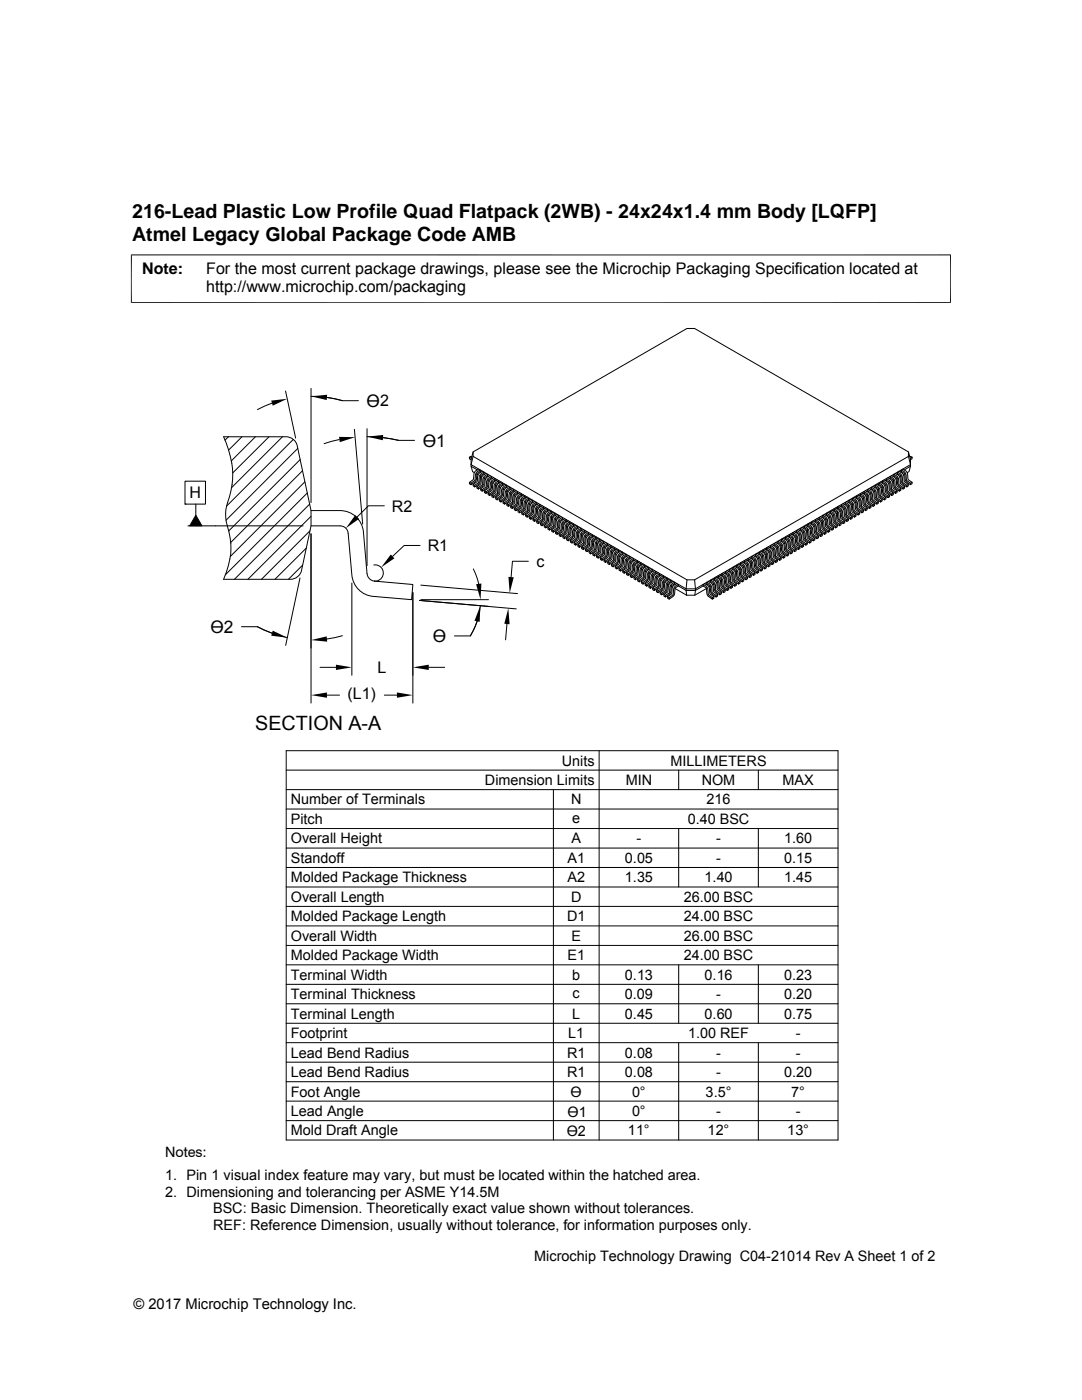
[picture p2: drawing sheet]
<svg xmlns="http://www.w3.org/2000/svg" width="216mm" height="279mm" viewBox="0 0 216 279" stroke-linecap="round" stroke-linejoin="round" font-family="sans-serif">
<g fill="none" stroke="#000" stroke-width=".2">
<path d="M26.1 50.9h163.7M26.2 50.8v9.7M189.7 50.8v9.7M26.1 60.4h163.7M57 78l2 9.4M62.1 77.5v22.8M62.1 79.1l2.5 .1 3.7 .8M65.2 79.3l3.1 .7h3.2M36.9 96h4.1v4.6h-4.1zM44.6 87.2h12.5a2.29 2.29 0 0 1 2.2 1.8l2.8 12.9v3l-1.9 8.9a2.29 2.29 0 0 1-2.3 1.8h-13.3a14.5 14.5 0 0 0 .5-11.4 8.5 8.5 0 0 1 .7-5.1 16.2 16.2 0 0 0-1.2-11.9zM45.6 87.2l-.7 .6M48.3 87.2l-2.7 2.6"/>
<path d="M51 87.2l-4.8 4.8M53.7 87.2l-7.3 7.2M54.3 80.5l-2.9 1.2M56.4 87.2l-10.2 10.1M58.5 87.7l-13.3 13.3M59.4 89.5l-14.3 14.3M59.9 91.7l-14.3 14.3M60.4 93.9l-14.4 14.4M60.8 96.2l-14.8 14.8M61.3 98.4l-16.3 16.3M67.7 87.7l-3 .8M70.7 85.7l1.7 18.9"/>
<path d="M73.2 87.1a27.9 27.9 0 0 1 6.3 .8M73.2 85.6v27.3M76.4 87.3l3.1 .6h3.2M93.7 96.3l.3 .1M94 93l.3 1.1 .3 .2M94 91.4l-.3-.2v.4l.3 .1M94.1 91.2l-.1-.1-.3 .1M94.4 90.2l42.7-24.6h1.5l42.7 24.6v.9l-42.7 24.6h-1.5l-42.7-24.6zM94.4 90.2l-.4 1.5v1l42.9 24.8h1.9l42.9-24.8v-1l-.4-1.5M94.4 91.1l-.4 1.9 1.2 .8M94.4 96.7l.3 .2M95 94.4l.8-.6v.3l-.7 .6a1.72 1.72 0 0 1-1.1 2v-.3l.8-.7z"/>
<path d="M95.1 97.1l.3 .2M95.1 94.6l.3 .2M95.5 93.6a1.21 1.21 0 0 0-.9 1l-.2 1.1-.7 .6v.3l.3 .1M95.8 94.1l.2 .1M95.9 97.6l.3 .1M95.9 95l.2 .2M95.9 94.7l.7-.5v.4l-.6 .2-.1 .3a1.75 1.75 0 0 1-1.2 2.1v-.3l.8-.7a1.73 1.73 0 0 1 .4-1.5zM96.3 94a1.6 1.6 0 0 0-1.1 2l-.8 .7v.3l.3 .2M96.6 94.6h.1M96.6 95.1l.7-.4v.3l-.7 .5a1.75 1.75 0 0 1-1.1 2.1l-.1-.3 .9-.7a1.73 1.73 0 0 1 .3-1.5zM96.6 98l.3 .2M96.6 95.5l.3 .1"/>
<path d="M97 94.5a1.29 1.29 0 0 0-.9 1l-.2 1-.8 .6 .1 .3 .3 .2M97.2 95.7l.9-.6v.3l-.7 .5a1.72 1.72 0 0 1-1.2 2.1v-.3l.8-.7zM97.3 95l.2 .1M97.4 98.4l.3 .2M97.4 95.9l.2 .2M97.8 94.9a1.28 1.28 0 0 0-1 1l-.1 1-.8 .7v.3l.3 .1M98.1 95.4l.1 .1M98.1 95.9l.7-.4v.3l-.6 .4-.1 .2a1.75 1.75 0 0 1-1.1 2.1l-.1-.3 .9-.7a1.95 1.95 0 0 1 .3-1.6zM98.1 98.8l.3 .2M98.1 96.3l.3 .2M98.5 95.3a1.26 1.26 0 0 0-.9 1.1l-.2 1-.8 .6 .1 .3 .3 .2M98.8 95.8l.2 .1"/>
<path d="M98.9 96.8l.2 .1M98.9 96.4l.6-.5v.4l-.6 .5a1.75 1.75 0 0 1-1.2 2.1v-.3l.8-.7a1.73 1.73 0 0 1 .4-1.5zM98.9 99.3l.3 .1M99.3 95.8a1.29 1.29 0 0 0-1 1l-.1 1-.8 .6v.3l.3 .2M99.5 96.3l.2 .1M99.6 96.8l.7-.4v.3l-.7 .5a1.73 1.73 0 0 1-1.1 2.1l-.1-.3 .8-.5 .1-.2a1.63 1.63 0 0 1 .3-1.5zM99.6 99.7l.3 .2M99.6 97.2l.3 .1M100 96.2a1.29 1.29 0 0 0-1 1l-.1 1.1-.8 .5 .1 .3 .3 .2M100.3 96.7l.2 .1M100.4 97.2l.7-.4v.3l-.6 .4-.1 .2a1.75 1.75 0 0 1-1.2 2.1v-.4l.8-.7a1.95 1.95 0 0 1 .4-1.5zM100.4 97.6l.2 .2"/>
<path d="M100.8 96.6a1.56 1.56 0 0 0-1.1 2l-.8 .7v.3l.3 .2M101.1 97.1l.1 .1M101.1 97.7l.7-.5v.4l-.7 .5a1.72 1.72 0 0 1-1.2 2.1v-.3l.9-.7a1.95 1.95 0 0 1 .3-1.5zM101.1 98.1l.3 .1M101.5 97.1a1.21 1.21 0 0 0-1 1l-.1 1-.8 .6 .1 .3 .2 .2M101.8 97.6l.2 .1M101.9 98.5l.2 .1M102 98l.5-.3v.3l-.6 .5a1.72 1.72 0 0 1-1.2 2.1v-.3l.8-.7a1.99 1.99 0 0 1 .5-1.6zM102.2 97.5a1.55 1.55 0 0 0-1 1.9l-.8 .7v.3l.3 .2M102.5 98l.2 .1M102.6 98.5l.7-.4v.3l-.6 .3-.1 .3a1.76 1.76 0 0 1-1.1 2l-.1-.3 .9-.7a1.73 1.73 0 0 1 .3-1.5zM102.6 98.9l.2 .2"/>
<path d="M103 97.9l-.7 .5a1.73 1.73 0 0 0-.3 1.5l-.9 .7v.3l.4 .1M103.3 98.4l.1 .1M103.3 99l.7-.5v.3l-.6 .6a1.72 1.72 0 0 1-1.2 2.1v-.3l.8-.7a1.95 1.95 0 0 1 .3-1.5zM103.4 99.4l.2 .1M103.7 98.4a1.28 1.28 0 0 0-.9 1l-.1 1-.8 .6v.3l.3 .2M104 98.8l.2 .2M104.1 99.8l.3 .1M104.2 99.3l.6-.3v.3l-.7 .5a1.76 1.76 0 0 1-1.2 2.1v-.3l.8-.7a2.01 2.01 0 0 1 .5-1.6zM104.5 98.8a1.28 1.28 0 0 0-1 1.5l-.2 .6-.7 .5v.3l.3 .2M104.8 99.3l.1 .1M104.8 99.8l.7-.4v.3l-.5 .3-.2 .3a1.75 1.75 0 0 1-1.1 2v-.3l.8-.7a1.73 1.73 0 0 1 .3-1.5zM105.2 99.2l-.7 .5a1.73 1.73 0 0 0-.3 1.5l-.8 .7v.3l.3 .1"/>
<path d="M105.5 99.7l.2 .1M106 99.7a1.29 1.29 0 0 0-1 .9l-.1 1.1-.8 .6v.3l.3 .2M169.4 99.8a1.54 1.54 0 0 1 1 1.9l.9 .8-.1 .3a1.72 1.72 0 0 1-1.1-2.1l-.7-.6zM169.7 99.7a1.29 1.29 0 0 1 .9 .9l.2 1.1 .8 .6-.1 .3-.3 .2M170.1 99.4a1.21 1.21 0 0 1 1 1l.1 1 .8 .6v.3a1.75 1.75 0 0 1-1.2-2l-.1-.2-.6-.4zM170.1 99.7l-.1 .1M170.4 99.2a1.33 1.33 0 0 1 1 1l.1 1.1 .8 .6v.3l-.3 .1M170.9 99a1.56 1.56 0 0 1 1 1.9l.8 .7v.3a1.94 1.94 0 0 1-1.2-2.2l-.6-.4zM170.9 99.3l-.2 .1M171.2 98.8a1.52 1.52 0 0 1 1 1.9l.9 .7-.1 .3-.3 .2M171.6 99.8l-.3 .1M171.6 98.5a1.29 1.29 0 0 1 1 1l.1 1.1 .8 .6v.3a1.72 1.72 0 0 1-1.2-2.1l-.7-.6z"/>
<path d="M171.6 98.8l-.1 .2M171.9 98.4a1.29 1.29 0 0 1 1 1l.1 1 .8 .6v.3l-.3 .2M172.3 99.4l-.2 .1M172.4 98.1a1.29 1.29 0 0 1 .9 1l.1 1.1 .8 .5v.3a1.75 1.75 0 0 1-1.1-2l-.1-.2-.6-.4zM172.4 98.4l-.2 .1M172.7 97.9l.7 .5a1.73 1.73 0 0 1 .3 1.5l.8 .7v.3l-.3 .1M173.1 98.9l-.3 .2M173.1 97.7a1.55 1.55 0 0 1 1.1 1.9l.8 .7v.3a1.72 1.72 0 0 1-1.2-2.1l-.7-.5zM173.1 98l-.1 .1M173.4 97.5a1.53 1.53 0 0 1 1 1.9l.9 .7v.3l-.3 .2M173.8 98.5l-.3 .1M173.9 97.2a1.28 1.28 0 0 1 .9 1l.1 1 .8 .7v.3a1.73 1.73 0 0 1-1.1-2.1l-.7-.5z"/>
<path d="M173.9 97.6l-.2 .1M174.2 97.1a1.28 1.28 0 0 1 .9 1l.1 1 .8 .6v.3l-.3 .2M174.5 98.1l-.2 .1M174.6 96.8l.7 .4a1.73 1.73 0 0 1 .3 1.5l.9 .7v.4l-.9-.6a1.63 1.63 0 0 1-.3-1.5l-.1-.3-.6-.3zM174.6 97.1l-.1 .1M174.9 96.6a1.58 1.58 0 0 1 1 2l.9 .7v.3l-.3 .2M175.3 97.6l-.3 .2M175.4 96.4a1.55 1.55 0 0 1 1 1.9l.8 .7v.3a1.72 1.72 0 0 1-1.2-2.1l-.6-.5zM175.4 96.7l-.2 .1M175.7 96.2a1.32 1.32 0 0 1 .9 1.5l.2 .7 .7 .4v.3l-.3 .2M176 97.2l-.2 .1M176 99.7l-.3 .2"/>
<path d="M176.1 95.9a1.21 1.21 0 0 1 1 1v1l.9 .7-.1 .3a1.66 1.66 0 0 1-1.1-2l-.1-.3-.6-.3zM176.1 96.3l-.2 .1M176.4 95.8a1.28 1.28 0 0 1 1 1l.1 1 .8 .6-.1 .3-.3 .2M176.8 96.8l-.3 .1M176.8 99.3l-.3 .1M176.8 95.5a1.33 1.33 0 0 1 1 1l.1 1 .8 .7v.3a1.76 1.76 0 0 1-1.2-2.1l-.1-.3-.6-.3zM176.8 95.8l-.1 .1M177.1 95.3a1.55 1.55 0 0 1 1.1 2l.8 .7v.3l-.3 .2M177.5 96.3l-.2 .2M177.5 98.8l-.3 .2M177.6 95.1a1.29 1.29 0 0 1 1 1l.1 1 .8 .6v.3a1.72 1.72 0 0 1-1.2-2.1l-.7-.5zM177.6 95.4l-.2 .1"/>
<path d="M177.9 94.9a1.29 1.29 0 0 1 1 1l.1 1.1 .8 .6-.1 .3-.2 .1M178.3 95.9l-.3 .2M178.3 98.4l-.3 .2M178.3 94.7a1.29 1.29 0 0 1 1 1l.1 1 .8 .6v.3a1.75 1.75 0 0 1-1.2-2.1l-.7-.5zM178.3 95l-.1 .1M178.6 94.5a1.21 1.21 0 0 1 1 1l.1 1 .8 .6v.3l-.3 .2M179 95.5l-.2 .1M179 98l-.3 .2M179.1 94.2a1.26 1.26 0 0 1 .9 1l.1 1 .9 .7-.1 .3a1.78 1.78 0 0 1-1.1-2.2l-.7-.4zM179.1 94.6h-.2M179.4 94a1.56 1.56 0 0 1 1 2l.8 .7v.3l-.3 .2M179.8 95l-.3 .2"/>
<path d="M179.8 97.6l-.3 .1M179.8 93.8a1.54 1.54 0 0 1 1.1 1.9l.8 .7v.3a1.73 1.73 0 0 1-1.2-2l-.7-.6zM179.8 94.1l-.1 .1M180.1 93.6a1.28 1.28 0 0 1 1 1l.1 1.1 .8 .6v.3l-.3 .1M180.5 94.6l-.2 .2M180.5 97.1l-.3 .2M181.2 96.7l-.2 .2M181.3 91.1l.4 1.9-1.3 .8M181.5 91.2l.2-.1 .3 .1M181.6 91.4l.4-.2v.4l-.3 .1M181.7 93l-.3 1.1-.4 .2M182 96.3l-.3 .1"/>
<path d="M36.9 100.6h.1M39.1 102.8l1.2 2.1h-2.5zM39.1 100.6v2.2M59.9 115.4l-2.9 13.4M60.4 112.8l-2.8 2.8M60.5 104.9h-23M61.1 109.4l-6.2 6.2M61.8 100.6l-15 15M61.8 105.9l-9.6 9.7M62.1 106.5v33.8M62.1 104.9h5.8l.6 .2a1.55 1.55 0 0 1 1 1.3l.7 8.4a4.7 4.7 0 0 0 4.3 4.2l7.6 .7 .3-3.1-7.7-.6M62.1 101.9h5.8a4.7 4.7 0 0 1 4.6 4.3l.7 8.3a1.65 1.65 0 0 0 1.5 1.5"/>
<path d="M62.1 103l-12.6 12.6M70.2 116.4v18.4M74.6 112.8a1.62 1.62 0 0 1 1.9 1.5 1.62 1.62 0 0 1-1.8 1.7M76.7 100.9h-3.2l-2.3 2.3M82.4 118.2v22.1M83.7 119.8l19.3 1.7M83.8 108.9h-3.2l-2.3 2.1M84 119.7h13.5M84 116.8l19.3 1.7M94.4 113.5l1.1 3M100.4 100.1l.3 .2M101.1 100.6l.3 .1"/>
<path d="M101.9 101l.3 .2M102.6 101.4l.3 .2M103.4 101.9l.3 .1M104.1 102.3l.3 .2M104.8 100.2l.3 .2M104.9 102.7l.3 .2M105.4 112h-3.1l-.3 3.2M105.6 100.2l.7-.4v.3l-.7 .6a1.73 1.73 0 0 1-1.2 2.1v-.3l.8-.5v-.3a1.73 1.73 0 0 1 .4-1.5zM105.6 103.1l.3 .2M105.6 100.6l.2 .2M106.3 100.1l.1 .1M106.3 103.6l.3 .2"/>
<path d="M106.3 101.1l.3 .1M106.5 100.6l.5-.4v.4l-.6 .3-.1 .2a1.75 1.75 0 0 1-1.1 2.1v-.3l.8-.7a1.88 1.88 0 0 1 .5-1.6zM106.7 100.1a1.56 1.56 0 0 0-1 1.9l-.8 .7v.3l.3 .2M107 100.6l.2 .1M107.1 101.1l.7-.4v.3l-.6 .3-.1 .3a1.75 1.75 0 0 1-1.2 2v-.3l.8-.7a1.86 1.86 0 0 1 .4-1.5zM107.1 104l.3 .2M107.1 101.5l.2 .1M107.5 100.5a1.21 1.21 0 0 0-1 1l-.1 1.1-.8 .5v.4l.3 .1M107.8 101l.1 .1M107.8 101.9l.3 .2M107.8 104.4l.3 .2M108 101.4l.5-.3v.3l-.7 .6a1.72 1.72 0 0 1-1.1 2.1l-.1-.3 .9-.8a1.9 1.9 0 0 1 .5-1.6z"/>
<path d="M108.2 100.9a1.29 1.29 0 0 0-.9 1l-.2 1.1-.8 .6 .1 .3 .3 .2M108.5 101.4l.2 .1M108.6 102l.7-.5v.4l-.6 .3-.1 .2a1.76 1.76 0 0 1-1.2 2.1v-.3l.8-.7a1.73 1.73 0 0 1 .4-1.5zM108.6 104.9l.3 .2M108.6 102.4l.2 .1M108.9 101.4a1.52 1.52 0 0 0-1 1.8l-.1 .3-.7 .5v.3l.3 .2M109.3 101.9l.1 .1M109.3 102.4l.7-.4v.3l-.6 .4-.1 .2a1.8 1.8 0 0 1-1.1 2l-.1-.3 .9-.7a1.95 1.95 0 0 1 .3-1.5zM109.3 105.3l.3 .2M109.3 102.8l.3 .1M109.7 101.8a1.28 1.28 0 0 0-1 1l-.1 1.1-.8 .5 .1 .4 .3 .1M110 102.3l.2 .1"/>
<path d="M110 102.8l.7-.4v.3l-.6 .6a1.72 1.72 0 0 1-1.2 2v-.2l.8-.8a1.86 1.86 0 0 1 .3-1.5zM110.1 105.7l.3 .2M110.1 103.2l.2 .2M110.4 102.2a1.29 1.29 0 0 0-.9 1.5l-.2 .7-.7 .5v.3l.3 .1M110.7 102.7l.2 .1M110.8 103.7l.3 .1M110.8 103.3l.7-.5v.4l-.5 .3-.2 .2a1.75 1.75 0 0 1-1.2 2.1v-.3l.9-.7a1.73 1.73 0 0 1 .3-1.5zM110.8 106.2l.3 .1M111.2 102.7a1.59 1.59 0 0 0-1 1.9l-.9 .7v.3l.3 .2M111.5 103.2l.2 .1M111.5 103.7l.7-.4v.3l-.7 .5a1.73 1.73 0 0 1-1.1 2.1v-.3l.8-.7a1.73 1.73 0 0 1 .3-1.5zM111.6 106.6l.3 .2"/>
<path d="M111.6 104.1l.2 .1M111.9 103.1a1.29 1.29 0 0 0-.9 1l-.1 1.1-.8 .5v.3l.3 .2M112.2 103.6l.2 .1M112.3 107l.3 .2M112.3 104.5l.2 .2M112.5 104l.5-.3v.3l-.7 .6a1.72 1.72 0 0 1-1.2 2v-.3l.9-.7a1.82 1.82 0 0 1 .5-1.6zM112.7 103.5a1.53 1.53 0 0 0-1 1.9l-.9 .8 .1 .3 .2 .1M113 104l.2 .1M113 104.6l.7-.5v.4l-.6 .3-.1 .3a1.79 1.79 0 0 1-1.1 2v-.3l.8-.7a1.86 1.86 0 0 1 .3-1.5zM113.1 107.5l.2 .1M113.1 105l.2 .1M113.4 103.9a1.26 1.26 0 0 0-.9 1.1l-.1 1-.8 .6v.3l.3 .2"/>
<path d="M113.7 104.5h.2M113.8 105.4l.2 .1M113.8 105l.7-.4v.3l-.7 .5a1.72 1.72 0 0 1-1.2 2.1v-.3l.9-.7a1.73 1.73 0 0 1 .3-1.5zM113.8 107.9l.3 .2M114.2 104.4a1.29 1.29 0 0 0-1 1l-.1 1-.8 .6v.3l.3 .2M114.5 104.9l.1 .1M114.6 108.3l.3 .2M114.6 105.8l.2 .2M114.7 105.3l.5-.3v.3l-.7 .6a1.73 1.73 0 0 1-1.1 2l-.1-.3 .9-.7a1.91 1.91 0 0 1 .5-1.6zM114.9 104.8a1.29 1.29 0 0 0-.9 1l-.1 1.1-.8 .6v.3l.3 .1M115.2 105.3l.2 .1M115.3 105.9l.7-.5v.3l-.6 .4-.1 .3a1.78 1.78 0 0 1-1.2 2v-.3l.8-.7a1.95 1.95 0 0 1 .4-1.5z"/>
<path d="M115.3 108.8l.3 .1M115.3 106.3l.2 .1M115.7 105.2a1.33 1.33 0 0 0-1 1.1l-.1 1-.8 .6v.3l.3 .2M116 105.7l.1 .1M116 106.3l.7-.4v.3l-.7 .5a1.72 1.72 0 0 1-1.1 2.1v-.3l.8-.7a1.86 1.86 0 0 1 .3-1.5zM116 109.2l.3 .1M116 106.7l.3 .1M116.4 105.7a1.21 1.21 0 0 0-.9 1l-.2 1-.7 .6v.3l.3 .2M116.7 106.2l.2 .1M116.8 107.1l.2 .2M116.8 109.6l.3 .2M116.9 106.6l.6-.3v.3l-.7 .5a1.76 1.76 0 0 1-1.2 2.1v-.3l.8-.7a2 2 0 0 1 .5-1.6z"/>
<path d="M117.2 106.1a1.55 1.55 0 0 0-1.1 1.9l-.8 .8v.3l.3 .1M117.5 106.6l.1 .1M117.5 107.1l.7-.4v.3l-.5 .3-.2 .3a1.76 1.76 0 0 1-1.1 2.1l-.1-.4 .9-.7a1.73 1.73 0 0 1 .3-1.5zM117.5 110l.3 .2M117.5 107.5l.3 .2M117.9 106.6a1.29 1.29 0 0 0-1 .9l-.1 1.1-.8 .6 .1 .3 .3 .2M118.1 107.8l.9-.7v.4l-.7 .5a1.72 1.72 0 0 1-1.2 2.1v-.3l.8-.7zM118.2 107l.2 .1M118.3 110.5l.3 .1M118.3 108l.2 .1M118.7 107a1.28 1.28 0 0 0-1 1l-.1 1-.8 .6v.3l.3 .2M119 107.5l.1 .1"/>
<path d="M119 110.9l.3 .2M119 108.4l.3 .1M119.2 107.9l.5-.3v.3l-.6 .3-.1 .3a1.75 1.75 0 0 1-1.1 2l-.1-.3 .9-.7a1.99 1.99 0 0 1 .5-1.6zM119.4 107.4a1.55 1.55 0 0 0-1 1.9l-.9 .7 .1 .3 .3 .2M119.7 107.9l.2 .1M119.8 108.4l.6-.4v.3l-.5 .3-.1 .3a1.75 1.75 0 0 1-1.2 2.1v-.4l.8-.7a1.73 1.73 0 0 1 .4-1.5zM119.8 111.3l.3 .2M119.8 108.8l.2 .2M120.1 107.8a1.29 1.29 0 0 0-.9 1l-.1 1.1-.8 .6v.3l.3 .2M120.4 108.3l.2 .1M120.5 111.8l.3 .2M120.5 109.3l.3 .1"/>
<path d="M120.7 108.8l.5-.4v.4l-.7 .5a1.73 1.73 0 0 1-1.1 2.1l-.1-.3 .9-.8a1.84 1.84 0 0 1 .5-1.5zM120.9 108.3a1.29 1.29 0 0 0-1 1v1l-.9 .6v.3l.4 .2M121.2 108.8l.1 .1M121.2 109.3l.7-.4v.3l-.6 .3v.2a1.75 1.75 0 0 1-1.2 2.1v-.3l.8-.7a1.95 1.95 0 0 1 .3-1.5zM121.3 112.2l.3 .2M121.3 109.7l.2 .1M121.6 108.7a1.56 1.56 0 0 0-1 1.9l-.8 .7v.4l.3 .1M121.9 109.2l.2 .1M122 112.6l.3 .2M122 110.1l.3 .2M122 109.7l.7-.4v.3l-.7 .6a1.75 1.75 0 0 1-1.2 2v-.2l.9-.8a1.73 1.73 0 0 1 .3-1.5zM122.4 109.1a1.21 1.21 0 0 0-1 1l-.1 1.1-.8 .6v.3l.3 .1"/>
<path d="M122.7 109.6l.2 .1M122.8 113.1l.3 .1M122.8 110.6l.2 .1M122.9 110l.5-.3v.3l-.7 .6a1.72 1.72 0 0 1-1.1 2.1v-.3l.8-.7a1.9 1.9 0 0 1 .5-1.7zM123.1 109.6a1.55 1.55 0 0 0-1 1.9l-.8 .7v.3l.3 .2M123.4 110l.2 .2M123.5 110.6l.7-.4v.3l-.6 .3-.1 .2a1.76 1.76 0 0 1-1.2 2.1v-.3l.8-.7a1.73 1.73 0 0 1 .4-1.5zM123.5 113.5l.3 .2M123.5 111l.2 .1M123.9 110l-.7 .4a1.73 1.73 0 0 0-.3 1.5l-.9 .7v.3l.3 .2M124.2 110.5l.1 .1M124.2 111l.7-.4v.3l-.7 .6a1.72 1.72 0 0 1-1.1 2v-.3l.8-.7a1.95 1.95 0 0 1 .3-1.5z"/>
<path d="M124.2 113.9l.3 .2M124.2 111.4l.3 .1M124.6 110.4a1.28 1.28 0 0 0-.9 1l-.2 1.1-.7 .6v.3l.3 .1M124.9 110.9l.2 .1M125 114.3l.3 .2M125 111.8l.2 .2M125.1 111.3l.6-.3v.3l-.7 .6a1.72 1.72 0 0 1-1.2 2.1v-.3l.8-.7a1.94 1.94 0 0 1 .5-1.7zM125.4 110.8a1.28 1.28 0 0 0-1 1.5l-.2 .7-.7 .5v.3l.3 .2M125.7 111.3l.1 .1M125.7 111.9l.7-.4v.3l-.5 .3-.2 .2a1.75 1.75 0 0 1-1.1 2.1l-.1-.3 .9-.7a1.73 1.73 0 0 1 .3-1.5zM125.8 114.8l.2 .2M125.8 112.3l.2 .1"/>
<path d="M126.1 111.3l-.7 .4a1.73 1.73 0 0 0-.3 1.5l-.9 .7 .1 .3 .3 .2M126.4 111.8l.2 .1M126.5 112.3l.7-.4v.3l-.7 .6a1.73 1.73 0 0 1-1.2 2v-.3l.8-.7a1.95 1.95 0 0 1 .4-1.5zM126.5 115.2l.3 .2M126.5 112.7l.2 .2M126.9 111.7a1.29 1.29 0 0 0-1 1l-.1 1.1-.8 .5v.4l.3 .1M127.2 112.2l.1 .1M127.2 115.7l.3 .1M127.2 113.1l.3 .2M127.4 112.6l.5-.3v.3l-.7 .6a1.76 1.76 0 0 1-1.1 2.1l-.1-.3 .9-.8a1.9 1.9 0 0 1 .5-1.6zM127.6 112.1a1.53 1.53 0 0 0-1 2l-.8 .7v.3l.3 .2M127.9 112.6l.2 .1"/>
<path d="M128 116.1l.3 .1M128 113.6l.2 .1M128 113.2l.7-.4v.3l-.6 .3-.2 .3a1.79 1.79 0 0 1-1.1 2v-.3l.8-.7a1.73 1.73 0 0 1 .4-1.5zM128.4 112.6a1.26 1.26 0 0 0-1 1l-.1 1-.8 .6v.3l.3 .2M128.7 113.1l.1 .1M128.7 116.5l.3 .2M128.7 114l.3 .2M128.9 113.5l.5-.3v.3l-.7 .5a1.72 1.72 0 0 1-1.1 2.1l-.1-.3 .9-.7a1.95 1.95 0 0 1 .5-1.6zM129.1 113a1.29 1.29 0 0 0-1 1l-.1 1.1-.8 .6 .1 .3 .3 .1M129.4 113.5l.2 .1M129.5 116.9l.3 .2M129.5 114.4l.2 .2"/>
<path d="M129.6 113.9l.6-.3v.3l-.7 .6a1.77 1.77 0 0 1-1.2 2.1v-.4l.8-.7a2.01 2.01 0 0 1 .5-1.6zM129.8 113.4l-.6 .5a1.63 1.63 0 0 0-.4 1.5l-.1 .2-.7 .5v.3l.3 .2M130.2 113.9l.1 .1M130.2 114.5l.7-.5v.4l-.6 .3-.1 .3a1.78 1.78 0 0 1-1.1 2l-.1-.3 .9-.7a1.95 1.95 0 0 1 .3-1.5zM130.2 117.4l.3 .1M130.2 114.9l.3 .1M130.6 113.9a1.28 1.28 0 0 0-1 1l-.1 1-.8 .6 .1 .3 .3 .2M130.9 114.4l.2 .1M131 117.8l.3 .2M131 115.3l.2 .1M131.1 114.8l.5-.3v.3l-.6 .5a1.72 1.72 0 0 1-1.2 2.1v-.3l.8-.7a1.9 1.9 0 0 1 .5-1.6zM131.3 114.3a1.21 1.21 0 0 0-.9 1l-.1 1.1-.8 .5v.3l.3 .2"/>
<path d="M131.6 114.8l.2 .1M131.7 115.3l.7-.4v.3l-.6 .3-.1 .3a1.75 1.75 0 0 1-1.2 2.1v-.4l.9-.7a1.73 1.73 0 0 1 .3-1.5zM131.7 118.2l.3 .2M131.7 115.7l.3 .2M132.1 114.7a1.59 1.59 0 0 0-1 2l-.9 .7v.3l.3 .2M132.4 115.2l.1 .1M132.4 115.8l.7-.5v.4l-.7 .5a1.76 1.76 0 0 1-1.1 2.1v-.3l.8-.7a1.95 1.95 0 0 1 .3-1.5zM132.5 118.7l.3 .1M132.5 116.2l.2 .1M132.8 115.2a1.29 1.29 0 0 0-.9 1l-.1 1-.8 .6v.3l.3 .2M133 116.4l.9-.6v.3l-.7 .5a1.72 1.72 0 0 1-1.2 2.1v-.3l.9-.7zM133.1 115.7l.2 .1"/>
<path d="M133.2 119.1l.3 .2M133.2 116.6l.3 .1M133.6 115.6a1.28 1.28 0 0 0-1 1l-.1 1-.8 .6v.3l.3 .2M133.9 116.1l.1 .1M133.9 117l.3 .2M133.9 116.6l.7-.4v.3l-.6 .4-.1 .2a1.75 1.75 0 0 1-1.1 2v-.3l.8-.7a1.73 1.73 0 0 1 .3-1.5zM134.3 116a1.58 1.58 0 0 0-1 2l-.8 .7v.3l.3 .1M134.6 116.5l.2 .1M134.7 117.1l.7-.5v.3l-.7 .6a1.72 1.72 0 0 1-1.2 2.1v-.3l.8-.7a1.73 1.73 0 0 1 .4-1.5zM134.7 117.5l2.3 1.3M135.1 116.5a1.29 1.29 0 0 0-1 1l-.1 1-.8 .6v.3l.3 .2M135.4 116.9l1.5 .9"/>
<path d="M136.9 117.8l.1 1M137.1 115.7l-.2 2.1M138.6 115.7l.2 1.8-.2 1.3M140.3 116.9l-1.5 .9h-1.9M140.3 116.6a1.21 1.21 0 0 1 .9 1l.1 1 .9 .7-.1 .3a1.72 1.72 0 0 1-1.1-2.1l-.7-.6zM140.6 116.5a1.21 1.21 0 0 1 .9 1l.2 1 .8 .6-.1 .3-.3 .2M141 117.5l-2.4 1.3h-1.6M141 116.5l-.1 .1M141 116.2a1.33 1.33 0 0 1 1 1l.1 1 .8 .6v.3a1.75 1.75 0 0 1-1.2-2l-.1-.2-.6-.4zM141.3 116a1.57 1.57 0 0 1 1.1 2l.8 .7v.3l-.3 .1M141.7 117l-.2 .2M141.8 115.8a1.53 1.53 0 0 1 1 1.9l.9 .7-.1 .3a1.73 1.73 0 0 1-1.1-2.1l-.7-.5z"/>
<path d="M141.8 116.1l-.2 .1M142.1 115.6a1.29 1.29 0 0 1 .9 1l.2 1 .8 .6-.1 .3-.3 .2M142.5 116.6l-.3 .1M142.5 119.1l-.3 .2M142.5 115.3a1.29 1.29 0 0 1 1 1l.1 1.1 .8 .6v.3a1.88 1.88 0 0 1-1.2-2.2l-.7-.4zM142.5 115.7l-.1 .1M142.8 115.2a1.29 1.29 0 0 1 1 1l.1 1 .8 .6v.3l-.3 .2M143.2 118.7l-.3 .1M143.2 116.2l-.2 .1M143.3 114.9a1.61 1.61 0 0 1 1 1.9l.8 .7v.4a1.78 1.78 0 0 1-1.1-2.2l-.7-.5zM143.3 115.2l-.2 .1M143.6 114.7a1.26 1.26 0 0 1 .9 1l.2 1.1 .7 .6v.3l-.3 .2"/>
<path d="M144 115.7l-.3 .2M144 118.2l-.3 .2M144 114.5a1.53 1.53 0 0 1 1 1.9l.9 .7v.3a1.72 1.72 0 0 1-1.2-2.1l-.7-.5zM144 114.8l-.2 .1M144.3 114.3a1.28 1.28 0 0 1 1 1l.1 1.1 .8 .5v.3l-.3 .2M144.7 115.3l-.2 .1M144.7 117.8l-.3 .2M144.8 114a1.29 1.29 0 0 1 .9 1l.1 1 .8 .7v.3a1.9 1.9 0 0 1-1.2-2.2l-.6-.4zM144.8 114.4l-.2 .1M145.1 113.9a1.29 1.29 0 0 1 .9 1l.1 1 .8 .6v.3l-.3 .2M145.4 114.9l-.2 .1M145.4 117.4l-.3 .1"/>
<path d="M145.5 113.6a1.59 1.59 0 0 1 1 2l.9 .6v.4a1.76 1.76 0 0 1-1.2-2.1l-.7-.6zM145.5 113.9l-.1 .1M145.8 113.4a1.55 1.55 0 0 1 1 1.9l.9 .8v.3l-.3 .2M146.2 116.9l-.3 .2M146.2 114.4l-.3 .2M146.3 113.2a1.55 1.55 0 0 1 1 1.9l.8 .7v.3a1.72 1.72 0 0 1-1.2-2.1l-.6-.5zM146.3 113.5l-.2 .1M146.6 113a1.21 1.21 0 0 1 .9 1l.1 1.1 .8 .6v.3l-.3 .1M146.9 114l-.2 .2M146.9 116.5l-.3 .2M147 112.8a1.28 1.28 0 0 1 1 .9v1l.9 .7-.1 .3-.7-.5a1.74 1.74 0 0 1-.4-1.5l-.1-.3-.6-.3zM147 113.1l-.2 .1"/>
<path d="M147.3 112.6a1.33 1.33 0 0 1 1 1l.1 1 .8 .6-.1 .3-.3 .2M147.7 113.6l-.3 .1M147.7 116.1l-.3 .1M147.8 112.3a1.57 1.57 0 0 1 1 1.9l.8 .8v.3a1.76 1.76 0 0 1-1.2-2.1l-.6-.6zM147.8 112.6l-.2 .1M148.1 112.1a1.29 1.29 0 0 1 .9 1l.1 1.1 .8 .6v.3l-.3 .2M148.4 113.1l-.2 .2M148.4 115.7l-.3 .1M148.5 111.9a1.29 1.29 0 0 1 1 1l.1 1 .8 .6-.1 .3a1.72 1.72 0 0 1-1.1-2l-.7-.6zM148.5 112.2l-.2 .1M148.8 111.7a1.29 1.29 0 0 1 1 1l.1 1.1 .8 .5-.1 .4-.3 .1M149.2 112.7l-.3 .2"/>
<path d="M149.2 115.2l-.3 .2M149.2 111.5a1.21 1.21 0 0 1 1 1l.1 .9 .8 .7v.3a1.75 1.75 0 0 1-1.2-2.1l-.1-.2-.6-.3zM149.2 111.8l-.1 .1M149.5 111.3a1.26 1.26 0 0 1 1 1l.1 1 .8 .6v.3l-.3 .2M149.9 112.3l-.2 .1M149.9 114.8l-.3 .2M150 111a1.56 1.56 0 0 1 1 2l.8 .7v.3a1.72 1.72 0 0 1-1.1-2.1l-.7-.6zM150 111.3l-.2 .1M150.3 110.8a1.54 1.54 0 0 1 1 2l.9 .7-.1 .3-.3 .2M150.7 111.8l-.3 .2M150.7 114.3l-.3 .2M150.7 110.6a1.29 1.29 0 0 1 1 1l.1 1 .8 .6v.3a1.72 1.72 0 0 1-1.2-2l-.7-.6z"/>
<path d="M150.7 110.9l-.1 .1M151 110.4a1.29 1.29 0 0 1 1 1l.1 1.1 .8 .6v.3l-.3 .1M151.4 111.4l-.2 .1M151.4 113.9l-.3 .2M151.5 110.2l.7 .4a1.73 1.73 0 0 1 .3 1.5l.9 .7-.1 .3-.8-.6a1.63 1.63 0 0 1-.3-1.5l-.1-.2-.6-.3zM151.5 110.5l-.2 .1M151.8 110a1.58 1.58 0 0 1 1 1.9l.8 .7v.3l-.3 .2M152.2 111l-.3 .1M152.2 113.5l-.4 .2M152.2 109.7a1.28 1.28 0 0 1 1 1.5l.2 .7 .7 .5v.3a1.72 1.72 0 0 1-1.2-2.1l-.7-.6zM152.2 110l-.1 .2M152.5 109.6a1.28 1.28 0 0 1 1 1.5l.2 .6 .7 .5v.3l-.3 .2"/>
<path d="M152.9 110.6l-.2 .1M152.9 113.1l-.3 .1M153 109.3a1.28 1.28 0 0 1 .9 1l.1 1 .8 .7v.2a1.75 1.75 0 0 1-1.2-2l-.6-.6zM153 109.6l-.2 .1M153.3 109.1a1.28 1.28 0 0 1 .9 1l.1 1.1 .9 .6-.1 .3-.3 .1M153.6 110.1l-.2 .2M153.6 112.6l-.2 .2M153.7 108.9l.7 .4a1.73 1.73 0 0 1 .3 1.5l.9 .7v.3a1.75 1.75 0 0 1-1.2-2.1l-.1-.2-.6-.3zM153.7 109.2l-.1 .1M154 108.7a1.52 1.52 0 0 1 1 1.9l.2 .2 .7 .5v.4l-.3 .1M154.4 109.7l-.2 .1M154.4 112.2l-.3 .2"/>
<path d="M154.5 108.4a1.55 1.55 0 0 1 1 2l.8 .7v.3a1.72 1.72 0 0 1-1.1-2.1l-.7-.5zM154.5 108.8l-.2 .1M154.8 108.3a1.29 1.29 0 0 1 .9 1l.1 1 .8 .6v.3l-.3 .2M155.2 109.3l-.3 .1M155.2 111.8l-.4 .2M155.2 108a1.21 1.21 0 0 1 1 1l.1 1 .8 .6v.4a1.75 1.75 0 0 1-1.2-2.1l-.2-.3-.5-.3zM155.2 108.3l-.2 .1M155.5 107.8a1.21 1.21 0 0 1 1 1l.1 1.1 .8 .6v.3l-.3 .2M155.9 108.8l-.3 .2M155.9 111.3l-.3 .2M156 107.6a1.55 1.55 0 0 1 1 1.9l.8 .7v.3a1.78 1.78 0 0 1-1.2-2.1l-.6-.5zM156 107.9l-.2 .1"/>
<path d="M156.3 107.4a1.57 1.57 0 0 1 1 1.9l.8 .7v.3l-.3 .2M156.6 108.4l-.2 .1M156.6 110.9l-.3 .2M156.7 107.1a1.53 1.53 0 0 1 1 2l.9 .7v.3a1.72 1.72 0 0 1-1.2-2.1l-.7-.5zM156.7 107.5l-.2 .1M157 107a1.29 1.29 0 0 1 1 1l.1 1 .8 .6v.3l-.3 .2M157.4 108l-.3 .1M157.4 110.5l-.3 .1M157.5 106.7a1.29 1.29 0 0 1 .9 1l.1 1.1 .8 .5v.4a1.75 1.75 0 0 1-1.2-2.1v-.2l-.6-.4zM157.5 107l-.2 .1M157.8 106.6a1.29 1.29 0 0 1 .9 .9l.1 1.1 .8 .6v.3l-.3 .2M158.1 107.5l-.2 .2"/>
<path d="M158.1 110l-.3 .2M158.2 106.3a1.26 1.26 0 0 1 1 1v1l.9 .6-.1 .3a1.76 1.76 0 0 1-1.1-2.1l-.7-.5zM158.2 106.6l-.2 .1M158.5 106.1a1.27 1.27 0 0 1 .9 1l.1 1 .9 .7-.1 .3-.3 .1M158.9 107.1l-.3 .2M158.9 109.6l-.3 .2M158.9 105.9a1.28 1.28 0 0 1 1 .9l.1 1 .8 .7v.3a1.72 1.72 0 0 1-1.2-2.1l-.7-.5zM158.9 106.2l-.1 .1M159.2 105.7a1.28 1.28 0 0 1 1 1l.1 1 .8 .6v.3l-.3 .2M159.6 106.7l-.2 .1M159.6 109.2l-.3 .1M159.7 105.4a1.29 1.29 0 0 1 1 1l.1 1.1 .8 .6-.1 .3a1.75 1.75 0 0 1-1.1-2.1l-.2-.3-.5-.3z"/>
<path d="M159.7 105.7l-.2 .1M160 105.2l.7 .5a1.73 1.73 0 0 1 .3 1.5l.9 .7-.1 .3-.3 .2M160.4 106.3l-.3 .1M160.4 108.8l-.3 .1M160.4 105a1.6 1.6 0 0 1 1.1 1.9l.8 .7v.3a1.72 1.72 0 0 1-1.2-2l-.7-.6zM160.4 105.3l-.1 .1M160.7 104.8a1.55 1.55 0 0 1 1.1 1.9l.8 .8v.3l-.3 .1M161.1 105.8l-.2 .2M161.1 108.3l-.3 .2M161.2 104.6a1.21 1.21 0 0 1 .9 1l.1 .9 .8 .7v.3a1.72 1.72 0 0 1-1.1-2.1l-.7-.5zM161.2 104.9l-.2 .1M161.5 104.4a1.21 1.21 0 0 1 .9 1l.2 1 .7 .6v.3l-.3 .2"/>
<path d="M161.9 105.4l-.3 .1M161.9 107.9l-.3 .2M161.9 104.1a1.28 1.28 0 0 1 1 1l.1 1 .8 .7v.3a1.68 1.68 0 0 1-1.2-2l-.1-.3-.6-.3zM161.9 104.5h-.1M162.2 103.9a1.33 1.33 0 0 1 1 1.1l.1 1 .8 .6v.3l-.3 .2M162.6 105l-.2 .1M162.6 107.5l-.3 .1M162.7 103.7l.7 .4a1.63 1.63 0 0 1 .3 1.5l.8 .7v.3a1.72 1.72 0 0 1-1.1-2l-.7-.6zM162.7 104l-.2 .1M163 103.5a1.29 1.29 0 0 1 .9 1l.1 1.1 .8 .6v.3l-.3 .1M163.3 104.5l-.2 .2M163.3 107l-.3 .2"/>
<path d="M163.4 103.3a1.29 1.29 0 0 1 1 1l.1 1 .8 .6v.3a1.72 1.72 0 0 1-1.2-2.1l-.7-.5zM163.4 103.6l-.1 .1M163.7 103.1a1.29 1.29 0 0 1 1 1l.1 1.1 .8 .5v.3l-.3 .2M164.1 104.1l-.2 .1M164.1 106.6l-.3 .2M164.2 102.8a1.26 1.26 0 0 1 .9 1l.1 1 .8 .7v.3a1.75 1.75 0 0 1-1.2-2.1v-.2l-.6-.3zM164.2 103.2l-.2 .1M164.5 102.7a1.56 1.56 0 0 1 1 1.9l.8 .7v.3l-.3 .2M164.8 103.7l-.2 .1M164.8 106.2l-.3 .1M164.9 102.4a1.53 1.53 0 0 1 1 1.9l.9 .8v.2a1.77 1.77 0 0 1-1.2-2l-.7-.6zM164.9 102.7l-.2 .1"/>
<path d="M165.2 102.2a1.54 1.54 0 0 1 1 2l.9 .7-.1 .3-.2 .1M165.6 103.2l-.2 .2M165.6 105.7l-.3 .2M165.7 102a1.29 1.29 0 0 1 .9 1l.1 1 .8 .6v.3a1.75 1.75 0 0 1-1.2-2.1l-.6-.5zM165.7 102.3l-.2 .1M166 101.8a1.29 1.29 0 0 1 .9 1l.1 1.1 .8 .5v.4l-.3 .1M166.3 102.8l-.2 .1M166.3 105.3l-.3 .2M166.4 101.5l.7 .5a1.73 1.73 0 0 1 .3 1.5l.9 .7v.3a1.78 1.78 0 0 1-1.2-2.1l-.7-.5zM166.4 101.9l-.2 .1M166.7 101.4a1.59 1.59 0 0 1 1 1.9l.9 .7-.1 .3-.2 .2M167.1 102.4l-.3 .1"/>
<path d="M167.1 104.9l-.3 .2M167.2 101.1a1.28 1.28 0 0 1 .9 1.5l.2 .7 .7 .5v.3a1.72 1.72 0 0 1-1.2-2.1l-.6-.6zM167.2 101.4l-.2 .1M167.4 100.9a1.28 1.28 0 0 1 1 1l.1 1 .8 .7v.3l-.3 .2M167.8 101.9l-.2 .2M167.8 104.4l-.3 .2M167.9 100.7a1.28 1.28 0 0 1 1 1v1l.9 .6-.1 .3a1.69 1.69 0 0 1-1.1-2l-.2-.3-.5-.3zM167.9 101l-.2 .1M168.2 100.5a1.28 1.28 0 0 1 1 1l.1 1.1 .8 .5-.1 .4-.3 .1M168.6 101.5l-.3 .1M168.6 104l-.3 .2M168.7 100.2l.6 .5a1.73 1.73 0 0 1 .4 1.5l.8 .7v.3a1.82 1.82 0 0 1-1.2-2.1l-.6-.5z"/>
<path d="M168.7 100.6l-.2 .1M169 100.1a1.58 1.58 0 0 1 1 1.9l.8 .7v.3l-.3 .2M169.3 101.1l-.2 .1M169.3 103.6l-.3 .2M169.4 100.1l-.2 .1M170.1 100.6l-.3 .2M170.1 103.1l-.3 .2M170.8 100.2l-.2 .2M170.8 102.7l-.3 .2M171.6 102.3l-.3 .2M172.3 101.9l-.3 .1M173.1 101.4l-.4 .2"/>
<path d="M173.8 101l-.3 .2M174.5 100.6l-.3 .1M175.3 100.1l-.3 .2M48.2 125.1h3.2l3.5 1.5 2.4 .7M51.4 125.1l2.9 1.3M63.9 133.2h3.1M65.2 138.7h2.6M68.3 126.9l-3.1 .6M76.7 138.7h2.5M85.6 133.2h3.1M95.2 124l-1.3 2.9M95.8 120.9a14.3 14.3 0 0 1-1.9 6h-3.2"/>
<path d="M101.2 124.5l-.3 3.2M57.1 157.6h110.1M57.1 153.7h110.1M57.1 149.8h110.1v77.7h-110.1zM110.4 157.6v69.9M119.5 149.8v77.7M135.4 153.7v3.9M151.3 153.7v3.9M57.1 169.2h110.1M57.1 165.4h110.1M57.1 161.5h110.1M57.1 177h110.1"/>
<path d="M57.1 173.1h110.1M135.4 165.4v11.6M151.3 165.4v11.6M57.1 196.4h110.1M57.1 180.9h110.1M57.1 188.7h110.1M57.1 184.8h110.1M57.1 192.6h110.1M135.4 192.6v11.6M151.3 192.6v11.6M57.1 204.2h110.1M57.1 200.3h110.1"/>
<path d="M57.1 215.9h110.1M57.1 208.1h110.1M57.1 212h110.1M57.1 219.8h110.1M135.4 208.1v19.4M151.3 208.1v19.4M57.1 223.6h110.1"/>
</g>
<g fill="#000">
<path d="M54.1 79.9l3.2-.3-2.9 1.4zM62.1 79.1l3.2-.3-.1 1zM67.6 87.2h3.3l-3.1 1zM73.2 87.1l3.3-.3-.1 1.1zM39.1 102.8l1.2 2.1h-2.5zM70.9 102.8l.7 .7-2.6 1.9zM78 110.7l.7 .7-2.6 1.8zM95 116.6l1.1-.1-.2 3.2zM101.5 115.1l1 .1-.8 3.1zM54.4 125.9l2.9 1.4-3.2-.4zM62.1 138.7l3.1-.5v1.1zM62.1 127.7l3.1-.7 .1 1.1z"/>
<path d="M67 132.7l3.2 .5-3.2 .5zM79.2 138.2l3.2 .5-3.2 .6zM82.4 133.2l3.2-.5v1zM95.8 120.9l-.1 3.2-1-.2zM101.4 121.4l.3 3.2-1.1-.1z"/>
</g>
<g font-size="3.9">
<text x="26.4" y="43.5">216-Lead Plastic Low Profile Quad Flatpack (2WB) - 24x24x1.4 mm Body [LQFP]</text>
<text x="26.4" y="48">Atmel Legacy Global Package Code AMB</text>
<text x="50.9" y="145.7">SECTION A-A</text>
</g>
<g font-size="3.5">
<text x="73.2" y="81.2">ϴ2</text>
<text x="84.3" y="89.1">ϴ1</text>
<text x="42" y="126.3">ϴ2</text>
<text x="86.4" y="128.1">ϴ</text>
</g>
<g font-size="3.2">
<text x="28.4" y="54.6">Note:</text>
<text x="41.1" y="58.3">http://www.microchip.com/packaging</text>
<text x="41.1" y="54.6">For the most current package drawings, please see the Microchip Packaging Specification located at</text>
<text x="37.8" y="99.5">H</text>
<text x="78.2" y="102.1">R2</text>
<text x="85.3" y="110">R1</text>
<text x="107.1" y="113.1">c</text>
<text x="75.4" y="134.3">L</text>
<text x="69.3" y="139.5">(L1)</text>
</g>
<g font-size="2.9">
<text x="112.1" y="152.8">Units</text>
<text x="133.8" y="152.8">MILLIMETERS</text>
<text x="58" y="160.5">Number of Terminals</text>
<text x="96.8" y="156.7">Dimension Limits</text>
<text x="113.9" y="160.5">N</text>
<text x="124.9" y="156.7">MIN</text>
<text x="140" y="156.7">NOM</text>
<text x="141" y="160.5">216</text>
<text x="156.1" y="156.7">MAX</text>
<text x="58" y="164.4">Pitch</text>
<text x="114.2" y="164.1">e</text>
<text x="137.2" y="164.4">0.40 BSC</text>
<text x="58" y="168.3">Overall Height</text>
<text x="58" y="172.2">Standoff</text>
<text x="113.2" y="172.2">A1</text>
<text x="114" y="168.3">A</text>
<text x="124.7" y="172.2">0.05</text>
<text x="127" y="168.3">-</text>
<text x="142.9" y="168.3">-</text>
<text x="142.9" y="172.2">-</text>
<text x="156.5" y="168.3">1.60</text>
<text x="156.5" y="172.2">0.15</text>
<text x="58" y="180">Overall Length</text>
<text x="58" y="176.1">Molded Package Thickness</text>
<text x="113.2" y="176.1">A2</text>
<text x="113.9" y="180">D</text>
<text x="124.7" y="176.1">1.35</text>
<text x="136.4" y="180">26.00 BSC</text>
<text x="140.6" y="176.1">1.40</text>
<text x="156.5" y="176.1">1.45</text>
<text x="58" y="183.9">Molded Package Length</text>
<text x="113.2" y="183.9">D1</text>
<text x="136.4" y="183.9">24.00 BSC</text>
<text x="58" y="187.7">Overall Width</text>
<text x="58" y="191.6">Molded Package Width</text>
<text x="113.2" y="191.6">E1</text>
<text x="114" y="187.7">E</text>
<text x="136.4" y="187.7">26.00 BSC</text>
<text x="136.4" y="191.6">24.00 BSC</text>
<text x="58" y="195.5">Terminal Width</text>
<text x="114.2" y="195.5">b</text>
<text x="124.7" y="195.5">0.13</text>
<text x="140.6" y="195.5">0.16</text>
<text x="156.5" y="195.5">0.23</text>
<text x="58" y="203.3">Terminal Length</text>
<text x="58" y="199.4">Terminal Thickness</text>
<text x="114.2" y="203.3">L</text>
<text x="114.3" y="199.1">c</text>
<text x="124.7" y="203.3">0.45</text>
<text x="124.7" y="199.4">0.09</text>
<text x="140.6" y="203.3">0.60</text>
<text x="142.9" y="199.4">-</text>
<text x="156.5" y="199.4">0.20</text>
<text x="156.5" y="203.3">0.75</text>
<text x="58" y="207.2">Footprint</text>
<text x="113.4" y="207.2">L1</text>
<text x="137.3" y="207.2">1.00 REF</text>
<text x="158.8" y="207.2">-</text>
<text x="58" y="211.1">Lead Bend Radius</text>
<text x="58" y="214.9">Lead Bend Radius</text>
<text x="113.2" y="211.1">R1</text>
<text x="113.2" y="215">R1</text>
<text x="124.7" y="211.1">0.08</text>
<text x="124.7" y="214.9">0.08</text>
<text x="142.9" y="211.1">-</text>
<text x="142.9" y="214.9">-</text>
<text x="156.5" y="214.9">0.20</text>
<text x="158.8" y="211.1">-</text>
<text x="58" y="218.8">Foot Angle</text>
<text x="113.9" y="219">ϴ</text>
<text x="126.1" y="218.8">0°</text>
<text x="140.8" y="218.8">3.5°</text>
<text x="157.9" y="218.8">7°</text>
<text x="58" y="226.6">Mold Draft Angle</text>
<text x="58" y="222.7">Lead Angle</text>
<text x="113.1" y="226.8">ϴ2</text>
<text x="113.3" y="222.9">ϴ1</text>
<text x="125.3" y="226.6">11°</text>
<text x="126.1" y="222.7">0°</text>
<text x="141.2" y="226.6">12°</text>
<text x="142.9" y="222.7">-</text>
<text x="157.1" y="226.6">13°</text>
<text x="158.8" y="222.7">-</text>
<text x="32.9" y="230.9">Notes:</text>
<text x="32.9" y="235.5">1. Pin 1 visual index feature may vary, but must be located within the hatched area.</text>
<text x="32.9" y="238.8">2. Dimensioning and tolerancing per ASME Y14.5M</text>
<text x="42.5" y="245.5">REF: Reference Dimension, usually without tolerance, for information purposes only.</text>
<text x="42.5" y="242.2">BSC: Basic Dimension. Theoretically exact value shown without tolerances.</text>
<text x="106.6" y="251.7">Microchip Technology Drawing C04-21014 Rev A Sheet 1 of 2</text>
<text x="26.6" y="261.3">© 2017 Microchip Technology Inc.</text>
</g>
</svg>
